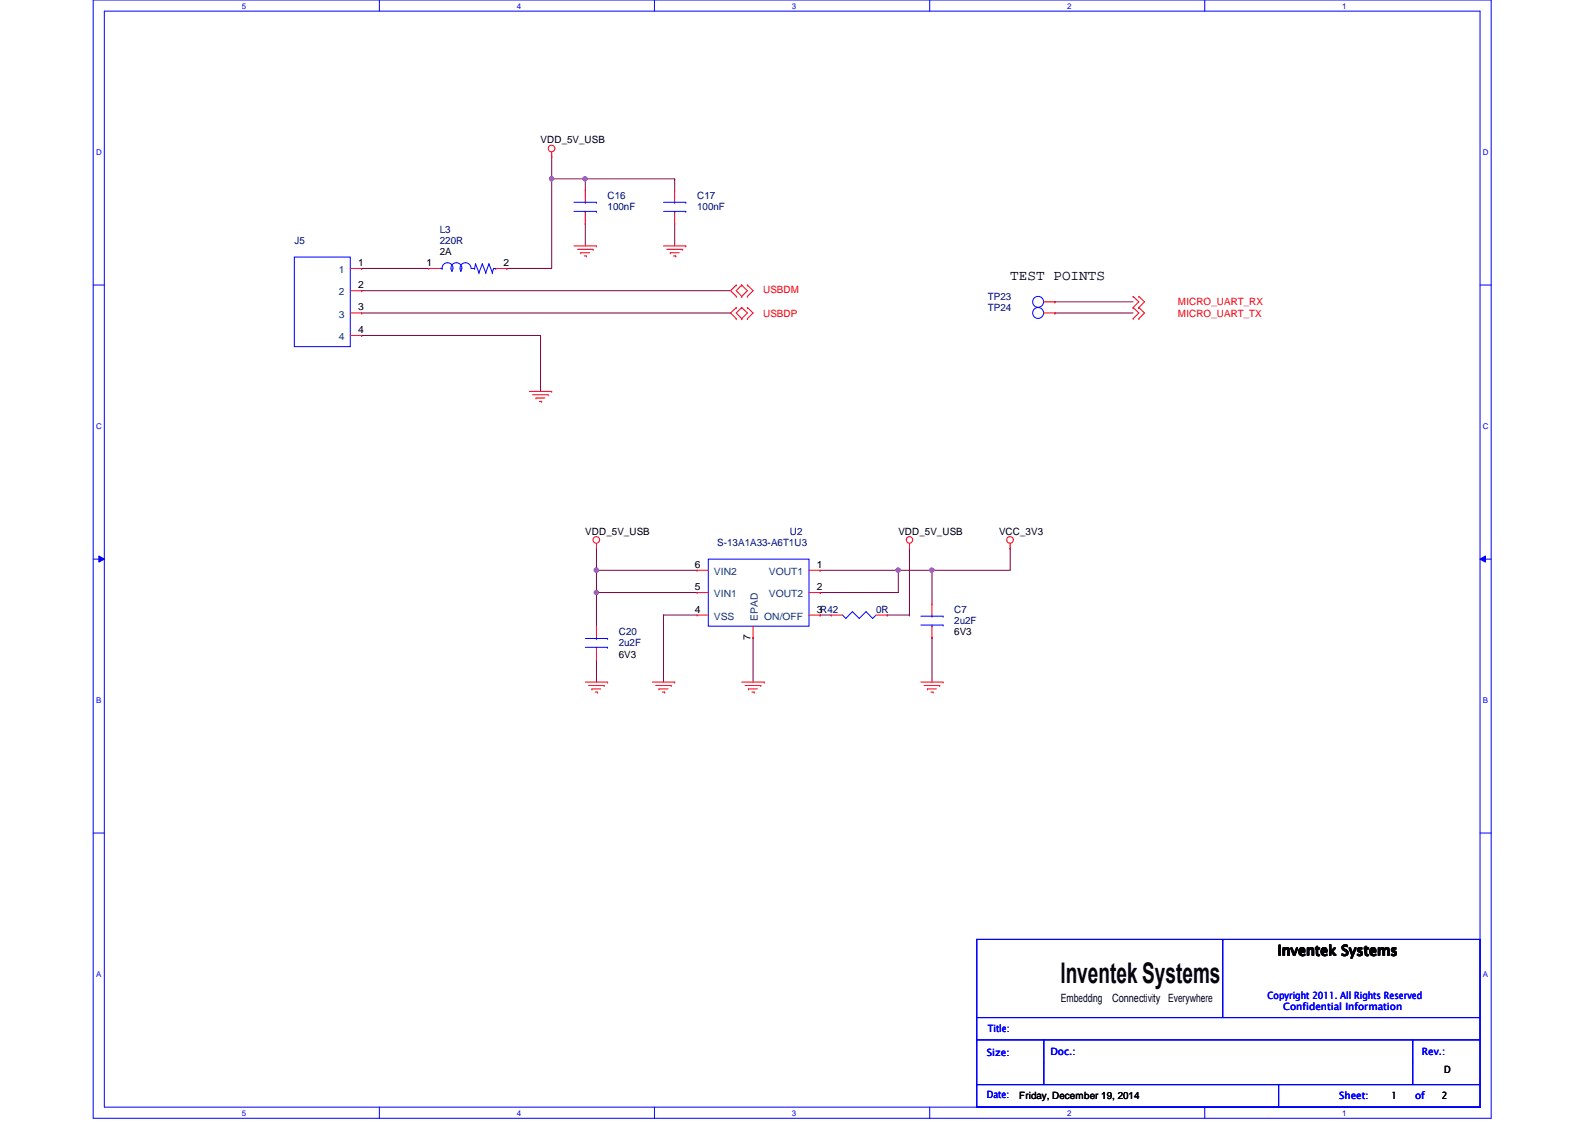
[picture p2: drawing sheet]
<svg xmlns="http://www.w3.org/2000/svg" width="297mm" height="210mm" viewBox="0 0 297 210" stroke-linecap="round" stroke-linejoin="round" font-family="sans-serif">
<path d="M17.4 0h260.3v208.3h-260.3zM19.4 2.1h256.2v204.1h-256.2z" fill="none" stroke="#00f" stroke-width=".19"/>
<g fill="#fff">
<path d="M45 .3h.8v1.6h-.8z"/>
<path d="M45 206.5h.8v1.6h-.8z"/>
</g>
<path d="M70.7 0v2.1M70.7 206.2v2.1" fill="none" stroke="#00f" stroke-width=".19"/>
<g fill="#fff">
<path d="M96.3 .3h.8v1.6h-.8z"/>
<path d="M96.3 206.5h.8v1.6h-.8z"/>
</g>
<path d="M121.9 0v2.1M121.9 206.2v2.1" fill="none" stroke="#00f" stroke-width=".19"/>
<g fill="#fff">
<path d="M147.5 .3h.8v1.6h-.8z"/>
<path d="M147.5 206.5h.8v1.6h-.8z"/>
</g>
<path d="M173.1 0v2.1M173.1 206.2v2.1" fill="none" stroke="#00f" stroke-width=".19"/>
<g fill="#fff">
<path d="M198.8 .3h.8v1.6h-.8z"/>
<path d="M198.8 206.5h.8v1.6h-.8z"/>
</g>
<path d="M224.4 0v2.1M224.4 206.2v2.1" fill="none" stroke="#00f" stroke-width=".19"/>
<g fill="#fff">
<path d="M250 .3h.8v1.6h-.8z"/>
<path d="M250 206.5h.8v1.6h-.8z"/>
<path d="M17.9 27.6h1.1v1.6h-1.1z"/>
<path d="M276.2 27.6h1v1.6h-1z"/>
<path d="M17.9 78.6h1.1v1.6h-1.1z"/>
<path d="M276.2 78.6h1v1.6h-1z"/>
</g>
<path d="M17.4 53.1h2M275.6 53.1h2.1" fill="none" stroke="#00f" stroke-width=".19"/>
<g fill="#fff">
<path d="M17.9 129.6h1v1.7h-1z"/>
<path d="M276.2 129.6h1v1.7h-1z"/>
</g>
<path d="M17.4 104.1h2M275.6 104.1h2.1" fill="none" stroke="#00f" stroke-width=".19"/>
<path d="M18.4 103.5l1 .6-1 .6z" fill="#00f"/>
<path d="M18.4 103.5l1 .6-1 .6z" fill="none" stroke="#00f" stroke-width=".19"/>
<path d="M275.6 104.1l1-.6v1.2z" fill="#00f"/>
<path d="M275.6 104.1l1-.6v1.2z" fill="none" stroke="#00f" stroke-width=".19"/>
<g fill="#fff">
<path d="M17.9 180.6h1v1.7h-1z"/>
<path d="M276.2 180.6h1v1.7h-1z"/>
</g>
<path d="M17.4 155.2h2M275.6 155.2h2.1" fill="none" stroke="#00f" stroke-width=".19"/>
<g fill="none" stroke="#800040" stroke-width=".19">
<path d="M196.5 56.2h.1M196.5 56.2h14.5M111.1 106.2h.1M111.1 102.1h.1M111.1 110.4h.1M111.1 106.2h18.7M111.1 102.1v4.1M111.1 110.4h18.7M123.6 114.6h.1M123.6 114.6v12.4M123.6 114.6h6.2M140.2 118.7h.1"/>
<path d="M140.2 118.7v8.3"/>
</g>
<circle cx="111.1" cy="110.4" r=".39" fill="#f0f"/>
<circle cx="111.1" cy="110.4" r=".39" fill="none" stroke="#f0f" stroke-width=".19"/>
<path d="M111.1 106.2h.1M111.1 106.2v4.2" fill="none" stroke="#800040" stroke-width=".19"/>
<circle cx="111.1" cy="106.2" r=".4" fill="#f0f"/>
<circle cx="111.1" cy="106.2" r=".4" fill="none" stroke="#f0f" stroke-width=".19"/>
<path d="M173.6 106.2h.1M173.6 106.2h14.5" fill="none" stroke="#800040" stroke-width=".19"/>
<circle cx="173.5" cy="106.2" r=".4" fill="#f0f"/>
<circle cx="173.5" cy="106.2" r=".4" fill="none" stroke="#f0f" stroke-width=".19"/>
<path d="M152.7 110.4h.1M152.7 106.2h.1M152.7 106.2h20.9M167.3 106.2h.1M167.3 106.2v4.2h-14.6M173.6 106.2h.1M173.6 106.2v6.3M188.1 102.1h.1M188.1 102.1v4.1" fill="none" stroke="#800040" stroke-width=".19"/>
<circle cx="167.3" cy="106.2" r=".4" fill="#f0f"/>
<circle cx="167.3" cy="106.2" r=".4" fill="none" stroke="#f0f" stroke-width=".19"/>
<path d="M102.7 33.3h.1M102.7 33.3v16.7M67.3 62.5h.1M67.3 62.5h33.4M111.1 110.4h.1M111.1 110.4v6.2M173.6 118.7h.1M173.6 118.7v8.3M111.1 122.9h.1M111.1 122.9v4.1" fill="none" stroke="#800040" stroke-width=".19"/>
<circle cx="102.7" cy="33.3" r=".4" fill="#f0f"/>
<circle cx="102.7" cy="33.3" r=".4" fill="none" stroke="#f0f" stroke-width=".19"/>
<g fill="none" stroke="#800040" stroke-width=".19">
<path d="M102.7 33.3h.1M102.7 29.2h.1M102.7 33.3h22.9M102.7 29.2v4.1M109 33.3h.1M109 33.3v2.1M125.6 33.3h.1M125.6 33.3v2.1M94.4 50h.1M94.4 50h8.3M109 41.7h.1M109 41.7v4.1"/>
<path d="M125.6 41.7h.1M125.6 41.7v4.1"/>
</g>
<circle cx="109" cy="33.3" r=".39" fill="#f0f"/>
<circle cx="109" cy="33.3" r=".39" fill="none" stroke="#f0f" stroke-width=".19"/>
<g fill="none" stroke="#800040" stroke-width=".19">
<path d="M67.3 50h.1M67.3 58.3h.1M67.3 54.1h.1M67.3 50h12.5M67.3 58.3h68.8M67.3 54.1h68.8M196.5 58.3h.1M196.5 58.3h14.5M100.7 62.5h.1M100.7 62.5v10.4M152.7 114.6h.1M152.7 114.6h2.1"/>
<path d="M165.2 114.6h.1M165.2 114.6h4.2M169.4 114.6h.1M169.4 102.1v12.5"/>
</g>
<g fill="none" stroke="#f00" stroke-width=".19">
<path d="M102.7 29.2h.1M102.7 28.3v.9M109 35.4h.1M109 35.4v2.1M109 39.6v2.1M125.6 35.4h.1M125.6 35.4v2.1M125.6 39.6v2.1M65.2 50h2.1M65.2 58.3h2.1M65.2 54.1h2.1M67.3 50h.1"/>
<path d="M67.3 58.3h.1M67.3 54.1h.1M79.8 50h.1M79.8 50h2.1M92.3 50h2.1M94.4 50h.1M106.9 45.8h4.2M107.5 46.4h2.9M108.2 47.1h.1M108.2 47.1h1.6M108.8 47.7h.4M109 41.7h.1"/>
<path d="M109.2 47.7h.1M110.4 46.4h.1M111.1 45.8h.1M123.6 45.8h4.1M124.2 46.4h2.9M124.8 47.1h.1M124.8 47.1h1.7M125.4 47.7h.5M125.6 41.7h.1M125.9 47.7h.1M127.1 46.4h.1M127.7 45.8h.1"/>
<path d="M137.1 53.1h.1M137.1 55.2h.1M137.1 57.3h.1M137.1 59.4h.1M137.1 53.1l-1 1 1 1.1M137.1 57.3l-1 1 1 1.1M138.1 55.2h.1M138.1 53.1h.1M138.1 59.4h.1M138.1 57.3h.1M138.1 53.1l-1 1 1 1.1M138.1 53.1l1.1 1-1.1 1.1"/>
<path d="M138.1 57.3l-1 1 1 1.1M138.1 57.3l1.1 1-1.1 1.1M139.2 53.1h.1M139.2 55.2h.1M139.2 57.3h.1M139.2 59.4h.1M139.2 53.1l1 1-1 1.1M139.2 57.3l1 1-1 1.1M194.4 58.3h2.1M194.4 56.2h2.1M196.5 56.2h.1M196.5 58.3h.1"/>
<path d="M211 57.3h.1M211 59.4h.1M211 55.2h.1M211 57.3l1.1 1-1.1 1.1M211 55.2l1.1 1-1.1 1.1M212.1 57.3h.1M212.1 59.4h.1M212.1 55.2h.1M212.1 57.3l1 1-1 1.1M212.1 55.2l1 1-1 1.1M65.2 62.5h2.1M67.3 62.5h.1"/>
<path d="M98.6 72.9h4.1M99.2 73.5h2.9M99.8 74.1h.1M99.8 74.1h1.7M100.5 74.8h.4M100.9 74.8h.1M102.1 73.5h.1M102.7 72.9h.1M111.1 102.1h.1M111.1 101.2v.9M111.1 116.6h.1M111.1 116.6v2.1"/>
<path d="M129.8 114.6h.1M129.8 110.4h.1M129.8 106.2h.1M129.8 114.6h2.1M129.8 106.2h2.1M129.8 110.4h2.1M140.2 118.7h.1M140.2 116.6v2.1M150.7 114.6h2M150.7 106.2h2M150.7 110.4h2M152.7 106.2h.1"/>
<path d="M152.7 110.4h.1M152.7 114.6h.1M154.8 114.6h.1M154.8 114.6h2.1M163.1 114.6h2.1M165.2 114.6h.1M169.4 102.1h.1M169.4 101.2v.9M173.6 112.5h.1M173.6 118.7h.1M173.6 112.5v2.1M173.6 116.6v2.1"/>
<path d="M188.1 102.1h.1M188.1 101.2v.9M109 127h4.2M109.6 127.7h2.9M110.2 128.3h.1M110.2 128.3h1.7M110.9 128.9h.4M111.1 122.9h.1M111.1 120.8v2.1M111.3 128.9h.1M112.5 127.7h.1M113.2 127h.1"/>
<path d="M121.5 127h4.1M122.1 127.7h2.9M122.7 128.3h.1M122.7 128.3h1.7M123.4 128.9h.4M123.8 128.9h.1M125 127.7h.1M125.6 127h.1M138.1 127h4.2M138.8 127.7h2.9M139.4 128.3h.1M139.4 128.3h1.7"/>
<path d="M140 128.9h.5M140.5 128.9h.1M141.7 127.7h.1M142.3 127h.1M171.5 127h4.1M172.1 127.7h2.9M172.7 128.3h.1M172.7 128.3h1.7M173.4 128.9h.4M173.8 128.9h.1M175 127.7h.1M175.6 127h.1"/>
<circle cx="102.7" cy="27.7" r=".62"/>
<circle cx="111.1" cy="100.6" r=".62"/>
<circle cx="169.4" cy="100.6" r=".6"/>
<circle cx="188.1" cy="100.6" r=".62"/>
</g>
<g fill="none" stroke="#00f" stroke-width=".19">
<path d="M106.9 39.4h4.2M106.9 37.7h4.2M109 37.7h.1M109 39.6h.1M109 37.5v.2M109 39.4v.2M111.1 39.4h.1M111.1 37.7h.1M123.6 39.4h4.1M123.6 37.7h4.1M125.6 37.7h.1M125.6 39.6h.1"/>
<path d="M125.6 37.5v.2M125.6 39.4v.2M127.7 39.4h.1M127.7 37.7h.1M54.8 47.9h10.4v16.7h-10.4zM81.9 50h.4M82.3 50a1.01 1.01 0 0 1 1.3-1 1.01 1.01 0 0 1 .6 1.5 1.02 1.02 0 0 1 .8-1.6 1.02 1.02 0 0 1 .8 1.6M82.3 50h.1M87.7 50a1.03 1.03 0 0 0-1.3-1 1.03 1.03 0 0 0-.6 1.5M87.8 50h.6M88.4 50h.1M88.6 49.1h.1"/>
<path d="M88.6 49.1l-.2 .9M88.6 49.1l.6 1.7M89.2 50.8h.1M89.8 49.1h.1M89.8 49.1l.7 1.7M89.8 49.1l-.6 1.7M90.5 50.8h.1M91.1 49.1h.1M91.1 49.1l-.6 1.7M91.1 49.1l.6 1.7M91.7 50.8h.1M91.9 50h.1"/>
<path d="M91.9 50h.4M91.9 50l-.2 .8M92.3 50h.1M109 118.9h4.2M111.1 118.9h.1M111.1 118.7v.2M113.2 118.9h.1M131.9 104.1h18.8v12.5h-18.8zM156.9 114.6l.6 .6 1.2-1.3 1.3 1.3 1.3-1.3 1.2 1.3 .6-.6M171.5 116.4h4.1M171.5 114.8h4.1M173.6 114.8h.1"/>
<path d="M173.6 116.6h.1M173.6 114.6v.2M173.6 116.4v.2M175.6 116.4h.1M175.6 114.8h.1M109 120.6h4.2M111.1 120.8h.1M111.1 120.6v.2M113.2 120.6h.1M181.9 175h93.7v31.2h-93.7zM227.7 175h.1M227.7 175v14.5"/>
<path d="M181.9 189.5h93.7M181.9 193.7h93.7M194.4 193.7v8.3M263.1 193.7v8.3M181.9 202h93.7M181.9 206.2h93.7M238.1 202v4.2"/>
<circle cx="193.3" cy="56.2" r="1.02"/>
<circle cx="193.3" cy="58.3" r="1.02"/>
</g>
<circle cx="111.1" cy="110.4" r=".39" fill="#f0f"/>
<circle cx="111.1" cy="110.4" r=".39" fill="none" stroke="#f0f" stroke-width=".19"/>
<circle cx="111.1" cy="106.2" r=".4" fill="#f0f"/>
<circle cx="111.1" cy="106.2" r=".4" fill="none" stroke="#f0f" stroke-width=".19"/>
<circle cx="173.5" cy="106.2" r=".4" fill="#f0f"/>
<circle cx="173.5" cy="106.2" r=".4" fill="none" stroke="#f0f" stroke-width=".19"/>
<circle cx="167.3" cy="106.2" r=".4" fill="#f0f"/>
<circle cx="167.3" cy="106.2" r=".4" fill="none" stroke="#f0f" stroke-width=".19"/>
<circle cx="102.7" cy="33.3" r=".4" fill="#f0f"/>
<circle cx="102.7" cy="33.3" r=".4" fill="none" stroke="#f0f" stroke-width=".19"/>
<circle cx="109" cy="33.3" r=".39" fill="#f0f"/>
<circle cx="109" cy="33.3" r=".39" fill="none" stroke="#f0f" stroke-width=".19"/>
<text font-size="5.3" fill="#060606" x="197.5" y="183">lnventek Systems</text>
<g font-size="2.7">
<text x="188.1" y="52.2">TEST POINTS</text>
<text x="237.9" y="178">Inventek Systems</text>
</g>
<g font-size="2.1" fill="#060606">
<text x="197.5" y="186.6">Embedding</text>
<text x="207.1" y="186.6">Connectivity Everywhere</text>
</g>
<g font-size="1.9">
<text x="100.7" y="26.7">VDD_5V_USB</text>
<text x="81.9" y="47.5">2A</text>
<text x="66.7" y="49.5">1</text>
<text x="66.7" y="53.7">2</text>
<text x="79.4" y="49.5">1</text>
<text x="93.8" y="49.5">2</text>
<text x="66.7" y="57.8">3</text>
<text x="66.7" y="62">4</text>
<text x="109" y="99.6">VDD_5V_USB</text>
<text x="167.3" y="99.6">VDD_5V_USB</text>
<text x="186.1" y="99.6">VCC_3V3</text>
<text x="129.4" y="105.7">6</text>
<text x="152.1" y="105.7">1</text>
<text x="129.4" y="109.9">5</text>
<text x="152.1" y="109.9">2</text>
<text x="129.4" y="114.1">4</text>
<text x="139.8" y="119.1" transform="rotate(-90 139.8 119.1)">7</text>
<text x="152.1" y="114.1">3R42</text>
<text x="177.7" y="118.3">6V3</text>
<text x="115.2" y="122.5">6V3</text>
<text x="268.9" y="199.8">D</text>
<text x="189.8" y="204.8">Friday, December 19, 2014</text>
<text x="259.2" y="204.8">1</text>
<text x="268.5" y="204.8">2</text>
</g>
<g font-size="1.9" fill="#000080">
<text x="113.2" y="37.1">C16</text>
<text x="113.2" y="39.2">100nF</text>
<text x="129.8" y="37.1">C17</text>
<text x="129.8" y="39.2">100nF</text>
<text x="54.8" y="45.4">J5</text>
<text x="81.9" y="43.3">L3</text>
<text x="81.9" y="45.4">220R</text>
<text x="184" y="55.8">TP23</text>
<text x="184" y="57.9">TP24</text>
<text x="133.6" y="101.6">S-13A1A33-A6T1U3</text>
<text x="147.1" y="99.6">U2</text>
<text x="115.2" y="118.3">C20</text>
<text x="163.1" y="114.2">0R</text>
<text x="177.7" y="114.2">C7</text>
<text x="177.7" y="116.2">2u2F</text>
<text x="115.2" y="120.4">2u2F</text>
</g>
<g font-size="1.9" fill="#004080">
<text x="63.1" y="50.8">1</text>
<text x="63.1" y="59.1">3</text>
<text x="63.1" y="55">2</text>
<text x="63.1" y="63.3">4</text>
<text x="133" y="107.1">VIN2</text>
<text x="143.2" y="107.1">VOUT1</text>
<text x="133" y="111.2">VIN1</text>
<text x="143.2" y="111.2">VOUT2</text>
<text x="133" y="115.4">VSS</text>
<text x="141.1" y="115.6" transform="rotate(-90 141.1 115.6)">EPAD</text>
<text x="142.3" y="115.4">ON/OFF</text>
</g>
<g font-size="1.9" fill="#f00">
<text x="142.1" y="54.6">USBDM</text>
<text x="142.1" y="59">USBDP</text>
<text x="219.4" y="59">MICRO_UART_TX</text>
<text x="219.4" y="56.9">MICRO_UART_RX</text>
</g>
<g font-size="1.9" fill="#00f">
<text x="236" y="186">Copyright 2011. All Rights Reserved</text>
<text x="239" y="188.1">Confidential Information</text>
<text x="183.8" y="196.6">Size:</text>
<text x="184" y="192.3">Title:</text>
<text x="195.6" y="196.4">Doc.:</text>
<text x="264.8" y="196.4">Rev.:</text>
<text x="183.8" y="204.6">Date:</text>
<text x="249.4" y="204.8">Sheet:</text>
<text x="263.5" y="204.8">of</text>
</g>
<g font-size="1.5" fill="#00f">
<text x="45" y="1.6">5</text>
<text x="96.3" y="1.6">4</text>
<text x="147.5" y="1.6">3</text>
<text x="198.8" y="1.6">2</text>
<text x="250" y="1.6">1</text>
<text x="17.9" y="28.9">D</text>
<text x="276.2" y="28.9">D</text>
<text x="17.9" y="79.9">C</text>
<text x="276.2" y="79.9">C</text>
<text x="17.9" y="131">B</text>
<text x="276.2" y="131">B</text>
<text x="17.9" y="182">A</text>
<text x="276.2" y="182">A</text>
<text x="45" y="207.8">5</text>
<text x="96.3" y="207.8">4</text>
<text x="147.5" y="207.8">3</text>
<text x="198.8" y="207.8">2</text>
<text x="250" y="207.8">1</text>
</g>
</svg>
